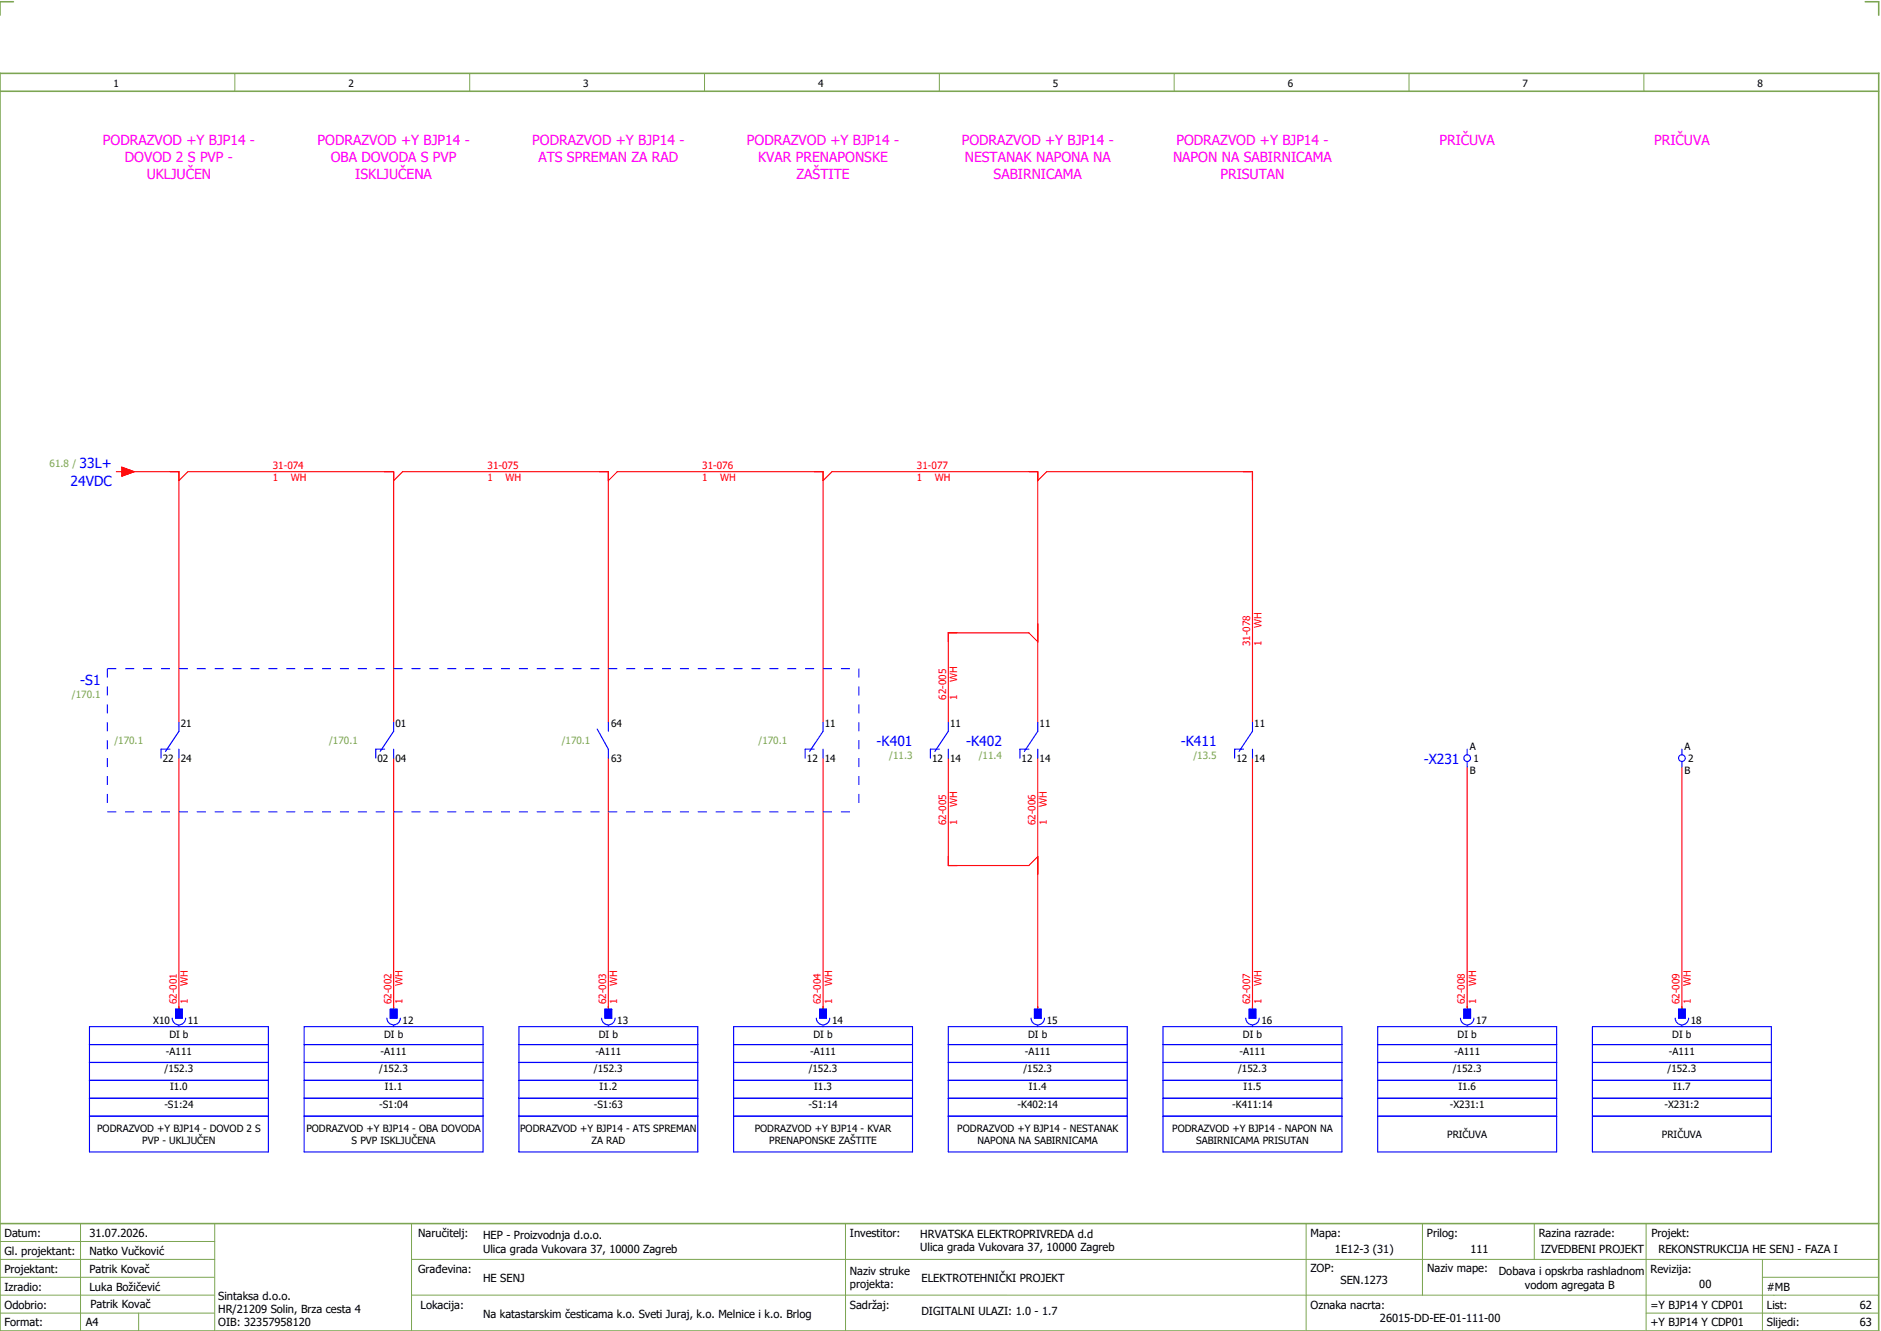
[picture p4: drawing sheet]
<svg xmlns="http://www.w3.org/2000/svg" width="421mm" height="297mm" viewBox="0 0 421 297" stroke-linecap="round" stroke-linejoin="round" font-family="sans-serif">
<path d="M0 16.4h420v281h-420zM3 .4h-3v3M417 .4h3v3M0 20.4h420M0 273.4h420" fill="none" stroke="#7ca552" stroke-width=".35"/>
<g fill="none" stroke="#7ca552" stroke-width=".22">
<path d="M52.5 16.4v4M105 16.4v4M157.5 16.4v4M210 16.4v4M262.5 16.4v4M315 16.4v4M367.5 16.4v4M0 277.4h48M18 273.4v24M48 273.4v24M92 273.4v24M189 273.4v24"/>
<path d="M292 273.4v23.8M318 273.4v16M343 273.4v8M368 273.4v23.8M0 281.4h48M0 285.4h47.8M0 293.4h47.8M31 293.4v4M47.8 289.4h-47.8M92 281.4h328M92 289.4h328M368 293.4h52"/>
<path d="M394 285.4h26M394 281.4v15.8"/>
</g>
<g fill="none" stroke="#f00" stroke-width=".25">
<path d="M26 105.4h1.3M27.3 104.4l2.7 1-2.7 1zM28 105.4h12v56M40 107.4l2-2h46v56M88 107.4l2-2h46v56M136 107.4l2-2h46v56M184 107.4l2-2h46v56M232 107.4l2-2h46v56M232 143.4l-2-2h-18v20M40 169.4v56M88 169.4v56M136 169.4v56"/>
<path d="M184 169.4v56M212 169.4v24h18l2-2M232 169.4v56M280 169.4v56M328 171.4v54M376 171.4v54"/>
</g>
<g fill="none" stroke="#00f" stroke-width=".25">
<path d="M38 167.4h-2v2M40 167.4v2M40 161.4v2l-3 4.5M86 167.4h-2v2M88 167.4v2M88 161.4v2l-3 4.5M133.5 162.9l2.5 4.5v2M136 161.4v2M182 167.4h-2v2M184 167.4v2M184 161.4v2l-3 4.5M210 167.4h-2v2"/>
<path d="M212 167.4v2M212 161.4v2l-3 4.5M230 167.4h-2v2M232 167.4v2M232 161.4v2l-3 4.5M278 167.4h-2v2M280 167.4v2M280 161.4v2l-3 4.5M328 167.4v1.2M328 170.1v1.3M376 167.4v1.2M376 170.1v1.3"/>
<path d="M20 237.4h40M20 229.4h40v28h-40zM20 233.4h40M38.5 227.5a1.5 1.5 0 0 0 1.5 1.5 1.5 1.5 0 0 0 1.5-1.5M39.3 225.5h1.5v2h-1.5zM40 229.1v.3M68 237.4h40M68 233.4h40M68 229.4h40v28h-40zM86.5 227.5a1.5 1.5 0 0 0 1.5 1.5 1.5 1.5 0 0 0 1.5-1.5M87.3 225.5h1.5v2h-1.5zM88 229.1v.3"/>
<path d="M116 237.4h40M116 233.4h40M116 229.4h40v28h-40zM134.5 227.5a1.5 1.5 0 0 0 1.5 1.5 1.5 1.5 0 0 0 1.5-1.5M135.3 225.5h1.5v2h-1.5zM136 229.1v.3M164 237.4h40M164 233.4h40M164 229.4h40v28h-40zM182.5 227.5a1.5 1.5 0 0 0 1.5 1.5 1.5 1.5 0 0 0 1.5-1.5M183.3 225.5h1.5v2h-1.5zM184 229.1v.3"/>
<path d="M212 237.4h40M212 233.4h40M212 229.4h40v28h-40zM230.5 227.5a1.5 1.5 0 0 0 1.5 1.5 1.5 1.5 0 0 0 1.5-1.5M231.3 225.5h1.5v2h-1.5zM232 229.1v.3M260 237.4h40M260 233.4h40M260 229.4h40v28h-40zM278.5 227.5a1.5 1.5 0 0 0 1.5 1.5 1.5 1.5 0 0 0 1.5-1.5M279.3 225.5h1.5v2h-1.5zM280 229.1v.3"/>
<path d="M308 237.4h40M308 233.4h40M308 229.4h40v28h-40zM326.5 227.5a1.5 1.5 0 0 0 1.5 1.5 1.5 1.5 0 0 0 1.5-1.5M327.3 225.5h1.5v2h-1.5zM328 229.1v.3M356 237.4h40M356 233.4h40M356 229.4h40v28h-40zM374.5 227.5a1.5 1.5 0 0 0 1.5 1.5 1.5 1.5 0 0 0 1.5-1.5M375.2 225.5h1.5v2h-1.5zM376 229.1v.3"/>
<path d="M20 249.4h40M20 245.4h40M20 241.4h40M68 249.4h40M68 245.4h40M68 241.4h40M116 249.4h40M116 245.4h40M116 241.4h40M164 249.4h40M164 245.4h40M164 241.4h40"/>
<path d="M212 249.4h40M212 245.4h40M212 241.4h40M260 249.4h40M260 245.4h40M260 241.4h40M308 249.4h40M308 245.4h40M308 241.4h40M356 249.4h40M356 245.4h40M356 241.4h40"/>
<circle cx="328" cy="169.4" r=".75"/>
<circle cx="376" cy="169.4" r=".75"/>
</g>
<g fill="#00f" stroke="#00f" stroke-width=".22">
<path d="M39.3 225.5h1.5v2h-1.5z"/>
<path d="M87.3 225.5h1.5v2h-1.5z"/>
<path d="M135.3 225.5h1.5v2h-1.5z"/>
<path d="M183.3 225.5h1.5v2h-1.5z"/>
<path d="M231.3 225.5h1.5v2h-1.5z"/>
<path d="M279.3 225.5h1.5v2h-1.5z"/>
<path d="M327.3 225.5h1.5v2h-1.5z"/>
<path d="M375.2 225.5h1.5v2h-1.5z"/>
</g>
<path d="M24 149.4h168M24 149.4v32M192 149.4v32M24 181.4h168" fill="none" stroke="#00f" stroke-width=".25" stroke-dasharray="2 2" stroke-linecap="butt"/>
<path d="M27.3 104.4l2.7 1-2.7 1z" fill="#f00" stroke="#f00" stroke-width=".22"/>
<g font-size="3.1" fill="#f0f">
<text x="23" y="32.5">PODRAZVOD +Y BJP14 -</text>
<text x="71" y="32.5">PODRAZVOD +Y BJP14 -</text>
<text x="119" y="32.5">PODRAZVOD +Y BJP14 -</text>
<text x="167" y="32.5">PODRAZVOD +Y BJP14 -</text>
<text x="215" y="32.5">PODRAZVOD +Y BJP14 -</text>
<text x="263" y="32.5">PODRAZVOD +Y BJP14 -</text>
<text x="321.8" y="32.5">PRIČUVA</text>
<text x="369.8" y="32.5">PRIČUVA</text>
<text x="27.9" y="36.3">DOVOD 2 S PVP -</text>
<text x="32.8" y="40">UKLJUČEN</text>
<text x="73.9" y="36.3">OBA DOVODA S PVP</text>
<text x="79.4" y="40">ISKLJUČENA</text>
<text x="120.4" y="36.3">ATS SPREMAN ZA RAD</text>
<text x="169.5" y="36.3">KVAR PRENAPONSKE</text>
<text x="178.1" y="40">ZAŠTITE</text>
<text x="215.7" y="36.3">NESTANAK NAPONA NA</text>
<text x="222.1" y="40">SABIRNICAMA</text>
<text x="262.2" y="36.3">NAPON NA SABIRNICAMA</text>
<text x="272.8" y="40">PRISUTAN</text>
</g>
<g font-size="3.1" fill="#00f">
<text x="17.8" y="104.6">33L+</text>
<text x="15.8" y="108.6">24VDC</text>
<text x="17.9" y="153">-S1</text>
<text x="196" y="166.6">-K401</text>
<text x="216" y="166.6">-K402</text>
<text x="264" y="166.6">-K411</text>
<text x="318.3" y="170.6">-X231</text>
</g>
<g font-size="2.5">
<text x="1" y="276.4">Datum:</text>
<text x="1" y="280.4">Gl. projektant:</text>
<text x="20" y="276.4">31.07.2026.</text>
<text x="20" y="280.4">Natko Vučković</text>
<text x="93.5" y="276.4">Naručitelj:</text>
<text x="108" y="276.9">HEP - Proizvodnja d.o.o.</text>
<text x="108" y="279.9">Ulica grada Vukovara 37, 10000 Zagreb</text>
<text x="190" y="276.4">Investitor:</text>
<text x="205.7" y="276.6">HRVATSKA ELEKTROPRIVREDA d.d</text>
<text x="205.7" y="279.6">Ulica grada Vukovara 37, 10000 Zagreb</text>
<text x="293" y="276.4">Mapa:</text>
<text x="298.4" y="279.9">1E12-3 (31)</text>
<text x="319" y="276.4">Prilog:</text>
<text x="328.7" y="279.9">111</text>
<text x="344" y="276.4">Razina razrade:</text>
<text x="344.4" y="279.9">IZVEDBENI PROJEKT</text>
<text x="369.2" y="276.3">Projekt:</text>
<text x="370.8" y="279.9">REKONSTRUKCIJA HE SENJ - FAZA I</text>
<text x="1" y="284.4">Projektant:</text>
<text x="20" y="284.4">Patrik Kovač</text>
<text x="93.5" y="284.4">Građevina:</text>
<text x="108" y="286.4">HE SENJ</text>
<text x="190" y="284.9">Naziv struke</text>
<text x="190" y="287.9">projekta:</text>
<text x="206" y="286.5">ELEKTROTEHNIČKI PROJEKT</text>
<text x="293" y="284.3">ZOP:</text>
<text x="299.7" y="286.9">SEN.1273</text>
<text x="319" y="284.3">Naziv mape:</text>
<text x="335.1" y="285">Dobava i opskrba rashladnom</text>
<text x="340.9" y="288">vodom agregata B</text>
<text x="369" y="284.4">Revizija:</text>
<text x="379.9" y="287.9">00</text>
<text x="1" y="288.4">Izradio:</text>
<text x="1" y="292.4">Odobrio:</text>
<text x="20" y="288.4">Luka Božičević</text>
<text x="20.2" y="292.3">Patrik Kovač</text>
<text x="48.8" y="290.4">Sintaksa d.o.o.</text>
<text x="48.8" y="293.4">HR/21209 Solin, Brza cesta 4</text>
<text x="94" y="292.4">Lokacija:</text>
<text x="190" y="292.4">Sadržaj:</text>
<text x="206" y="293.9">DIGITALNI ULAZI: 1.0 - 1.7</text>
<text x="293" y="292.4">Oznaka nacrta:</text>
<text x="369" y="292.4">=Y BJP14 Y CDP01</text>
<text x="395" y="292.4">List:</text>
<text x="395" y="288.4">#MB</text>
<text x="415.8" y="292.4">62</text>
<text x="1" y="296.4">Format:</text>
<text x="19.2" y="296.4">A4</text>
<text x="48.8" y="296.4">OIB: 32357958120</text>
<text x="108" y="294.4">Na katastarskim česticama k.o. Sveti Juraj, k.o. Melnice i k.o. Brlog</text>
<text x="308.5" y="295.4">26015-DD-EE-01-111-00</text>
<text x="369" y="296.4">+Y BJP14 Y CDP01</text>
<text x="395" y="296.4">Slijedi:</text>
<text x="415.8" y="296.4">63</text>
</g>
<g font-size="2.2">
<text x="25.4" y="19.4">1</text>
<text x="77.9" y="19.4">2</text>
<text x="130.4" y="19.4">3</text>
<text x="182.9" y="19.4">4</text>
<text x="235.4" y="19.4">5</text>
<text x="287.9" y="19.4">6</text>
<text x="340.4" y="19.4">7</text>
<text x="392.9" y="19.4">8</text>
<text x="40.4" y="162.3">21</text>
<text x="88.4" y="162.3">01</text>
<text x="136.6" y="162.3">64</text>
<text x="184.4" y="162.3">11</text>
<text x="212.4" y="162.3">11</text>
<text x="232.4" y="162.3">11</text>
<text x="280.4" y="162.3">11</text>
<text x="328.6" y="167.5">A</text>
<text x="376.6" y="167.5">A</text>
<text x="36.4" y="170.2">22</text>
<text x="40.4" y="170.2">24</text>
<text x="84.4" y="170.2">02</text>
<text x="88.4" y="170.2">04</text>
<text x="136.6" y="170.2">63</text>
<text x="180.4" y="170.2">12</text>
<text x="184.4" y="170.2">14</text>
<text x="208.4" y="170.2">12</text>
<text x="212.4" y="170.2">14</text>
<text x="228.4" y="170.2">12</text>
<text x="232.4" y="170.2">14</text>
<text x="276.4" y="170.2">12</text>
<text x="280.4" y="170.2">14</text>
<text x="328.6" y="173">B</text>
<text x="329.4" y="170.3">1</text>
<text x="376.6" y="173">B</text>
<text x="377.4" y="170.3">2</text>
<text x="34.3" y="228.7">X10</text>
<text x="37.9" y="231.8">DI b</text>
<text x="42" y="228.7">11</text>
<text x="85.9" y="231.8">DI b</text>
<text x="90" y="228.7">12</text>
<text x="133.9" y="231.8">DI b</text>
<text x="138" y="228.7">13</text>
<text x="181.9" y="231.8">DI b</text>
<text x="186" y="228.7">14</text>
<text x="229.9" y="231.8">DI b</text>
<text x="234" y="228.7">15</text>
<text x="277.9" y="231.8">DI b</text>
<text x="282" y="228.7">16</text>
<text x="325.9" y="231.8">DI b</text>
<text x="330" y="228.7">17</text>
<text x="373.9" y="231.8">DI b</text>
<text x="378" y="228.7">18</text>
<text x="36.8" y="239.6">/152.3</text>
<text x="37.1" y="235.6">-A111</text>
<text x="84.8" y="239.6">/152.3</text>
<text x="85.1" y="235.6">-A111</text>
<text x="132.8" y="239.6">/152.3</text>
<text x="133.1" y="235.6">-A111</text>
<text x="180.8" y="239.6">/152.3</text>
<text x="181.1" y="235.6">-A111</text>
<text x="228.8" y="239.6">/152.3</text>
<text x="229.1" y="235.6">-A111</text>
<text x="276.8" y="239.6">/152.3</text>
<text x="277.1" y="235.6">-A111</text>
<text x="324.8" y="239.6">/152.3</text>
<text x="325.1" y="235.6">-A111</text>
<text x="372.8" y="239.6">/152.3</text>
<text x="373.1" y="235.6">-A111</text>
<text x="38" y="243.6">I1.0</text>
<text x="86" y="243.6">I1.1</text>
<text x="134" y="243.6">I1.2</text>
<text x="182" y="243.6">I1.3</text>
<text x="230" y="243.6">I1.4</text>
<text x="278" y="243.6">I1.5</text>
<text x="326" y="243.6">I1.6</text>
<text x="374" y="243.6">I1.7</text>
<text x="36.7" y="247.6">-S1:24</text>
<text x="84.7" y="247.6">-S1:04</text>
<text x="132.7" y="247.6">-S1:63</text>
<text x="180.7" y="247.6">-S1:14</text>
<text x="227.5" y="247.6">-K402:14</text>
<text x="275.5" y="247.6">-K411:14</text>
<text x="324.1" y="247.6">-X231:1</text>
<text x="372.1" y="247.6">-X231:2</text>
<text x="21.7" y="252.9">PODRAZVOD +Y BJP14 - DOVOD 2 S</text>
<text x="31.8" y="255.6">PVP - UKLJUČEN</text>
<text x="68.5" y="252.9">PODRAZVOD +Y BJP14 - OBA DOVODA</text>
<text x="78.6" y="255.6">S PVP ISKLJUČENA</text>
<text x="116.3" y="252.9">PODRAZVOD +Y BJP14 - ATS SPREMAN</text>
<text x="132.2" y="255.6">ZA RAD</text>
<text x="168.7" y="252.9">PODRAZVOD +Y BJP14 - KVAR</text>
<text x="172" y="255.6">PRENAPONSKE ZAŠTITE</text>
<text x="214" y="252.9">PODRAZVOD +Y BJP14 - NESTANAK</text>
<text x="218.5" y="255.6">NAPONA NA SABIRNICAMA</text>
<text x="262.1" y="252.9">PODRAZVOD +Y BJP14 - NAPON NA</text>
<text x="267.4" y="255.6">SABIRNICAMA PRISUTAN</text>
<text x="323.5" y="254.3">PRIČUVA</text>
<text x="371.5" y="254.3">PRIČUVA</text>
</g>
<g font-size="2.2" fill="#7ca552">
<text x="11.1" y="104.3">61.8 /</text>
<text x="16.1" y="155.9">/170.1</text>
<text x="25.6" y="166.3">/170.1</text>
<text x="73.6" y="166.3">/170.1</text>
<text x="125.6" y="166.3">/170.1</text>
<text x="169.6" y="166.3">/170.1</text>
<text x="198.8" y="169.5">/11.3</text>
<text x="218.8" y="169.5">/11.4</text>
<text x="266.8" y="169.5">/13.5</text>
</g>
<g font-size="2.2" fill="#f00">
<text x="61" y="104.9">31-074</text>
<text x="61" y="107.4">1</text>
<text x="65" y="107.4">WH</text>
<text x="109" y="104.9">31-075</text>
<text x="109" y="107.4">1</text>
<text x="113" y="107.4">WH</text>
<text x="157" y="104.9">31-076</text>
<text x="157" y="107.4">1</text>
<text x="161" y="107.4">WH</text>
<text x="205" y="104.9">31-077</text>
<text x="205" y="107.4">1</text>
<text x="209" y="107.4">WH</text>
<text x="282" y="140.4" transform="rotate(-90 282 140.4)">WH</text>
<text x="279.5" y="144.4" transform="rotate(-90 279.5 144.4)">31-078</text>
<text x="282" y="144.4" transform="rotate(-90 282 144.4)">1</text>
<text x="214" y="152.4" transform="rotate(-90 214 152.4)">WH</text>
<text x="211.5" y="156.4" transform="rotate(-90 211.5 156.4)">62-005</text>
<text x="214" y="156.4" transform="rotate(-90 214 156.4)">1</text>
<text x="211.5" y="184.4" transform="rotate(-90 211.5 184.4)">62-005</text>
<text x="214" y="184.4" transform="rotate(-90 214 184.4)">1</text>
<text x="214" y="180.4" transform="rotate(-90 214 180.4)">WH</text>
<text x="231.5" y="184.4" transform="rotate(-90 231.5 184.4)">62-006</text>
<text x="234" y="184.4" transform="rotate(-90 234 184.4)">1</text>
<text x="234" y="180.4" transform="rotate(-90 234 180.4)">WH</text>
<text x="42" y="220.4" transform="rotate(-90 42 220.4)">WH</text>
<text x="90" y="220.4" transform="rotate(-90 90 220.4)">WH</text>
<text x="138" y="220.4" transform="rotate(-90 138 220.4)">WH</text>
<text x="186" y="220.4" transform="rotate(-90 186 220.4)">WH</text>
<text x="282" y="220.4" transform="rotate(-90 282 220.4)">WH</text>
<text x="330" y="220.4" transform="rotate(-90 330 220.4)">WH</text>
<text x="378" y="220.4" transform="rotate(-90 378 220.4)">WH</text>
<text x="39.5" y="224.4" transform="rotate(-90 39.5 224.4)">62-001</text>
<text x="42" y="224.4" transform="rotate(-90 42 224.4)">1</text>
<text x="87.5" y="224.4" transform="rotate(-90 87.5 224.4)">62-002</text>
<text x="90" y="224.4" transform="rotate(-90 90 224.4)">1</text>
<text x="135.5" y="224.4" transform="rotate(-90 135.5 224.4)">62-003</text>
<text x="138" y="224.4" transform="rotate(-90 138 224.4)">1</text>
<text x="183.5" y="224.4" transform="rotate(-90 183.5 224.4)">62-004</text>
<text x="186" y="224.4" transform="rotate(-90 186 224.4)">1</text>
<text x="279.5" y="224.4" transform="rotate(-90 279.5 224.4)">62-007</text>
<text x="282" y="224.4" transform="rotate(-90 282 224.4)">1</text>
<text x="327.5" y="224.4" transform="rotate(-90 327.5 224.4)">62-008</text>
<text x="330" y="224.4" transform="rotate(-90 330 224.4)">1</text>
<text x="375.5" y="224.4" transform="rotate(-90 375.5 224.4)">62-009</text>
<text x="378" y="224.4" transform="rotate(-90 378 224.4)">1</text>
</g>
</svg>
